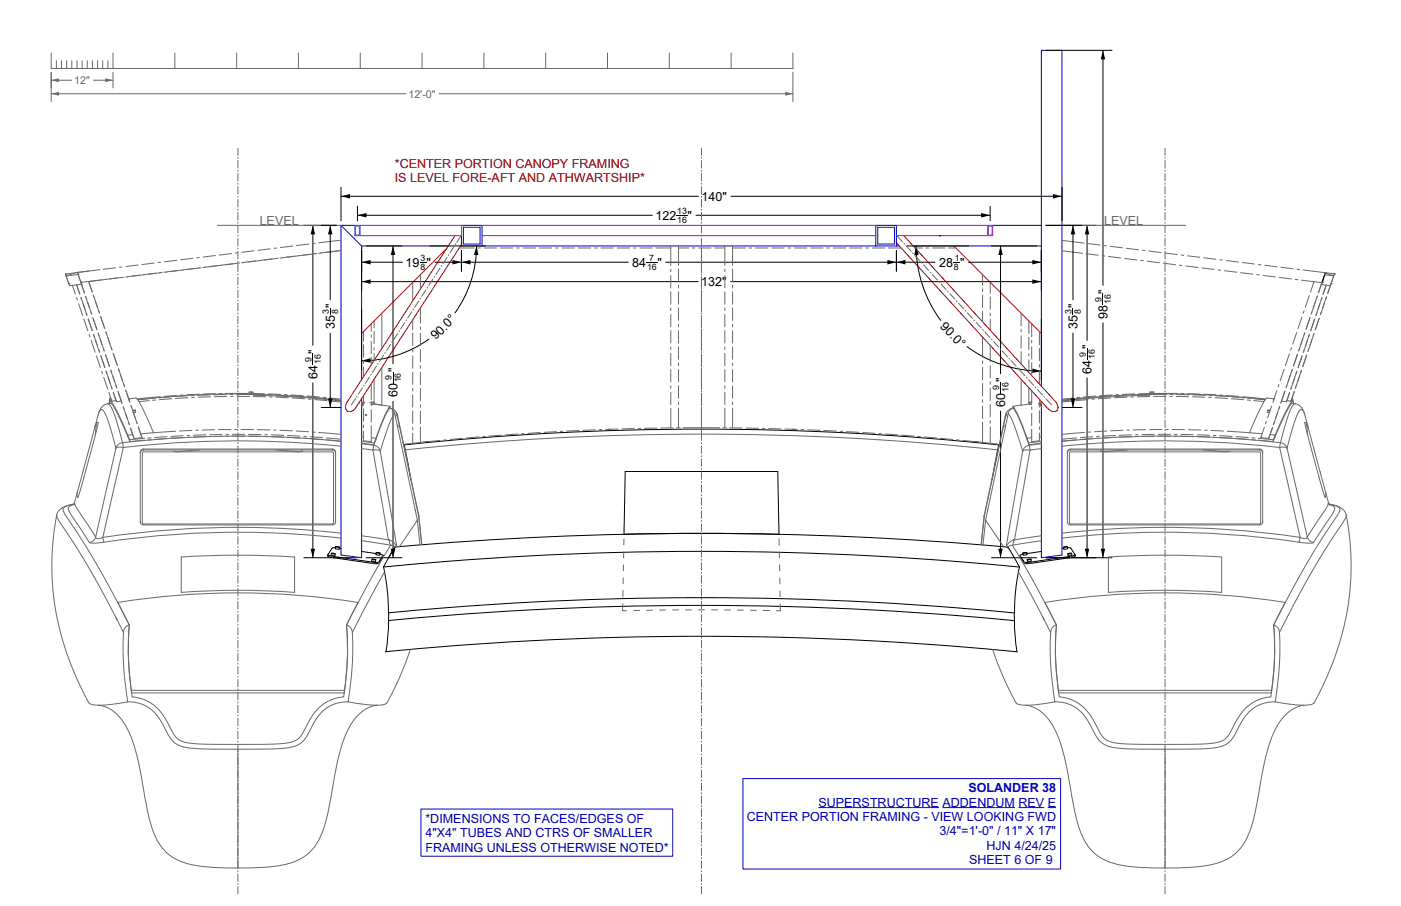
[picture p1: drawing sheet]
<svg xmlns="http://www.w3.org/2000/svg" width="432mm" height="279mm" viewBox="0 0 432 279" stroke-linecap="round" stroke-linejoin="round" font-family="sans-serif">
<!-- layer: Make2D -->
<path d="M137.7 76.6l-26.2 26.2M140.2 72.7l-33.3 51.3a1.64 1.64 0 0 0-.4 1.8 1.64 1.64 0 0 0 1.4 1.1 2.34 2.34 0 0 0 1.7-1.1l32.6-50.4M278.6 72.7l46.7 51.1a1.85 1.85 0 0 1 .1 3.1 2.41 2.41 0 0 1-2.4-.9l-46.7-51.1M294 75.8l27 27" fill="none" stroke="#bf0000" stroke-width=".31"/>
<g fill="none" stroke="#0000bf" stroke-width=".31">
<path d="M105.1 69.5v101.7l6.4 .8v-49.1M105.1 69.5h4.3M105.1 69.5l6.4 6.3M111.5 75.8h26.7M111.5 75.8v41.3M142 75.8h135.2M142.2 69.5h6.4v6.3M142.2 72.7v3.1M142.8 70.1h5.2v5.2h-5.2zM269.9 75.8v-6.3h6.4v6.3M270.5 70.1h5.2v5.2h-5.2zM281.5 75.8h39.5"/>
<path d="M306 69.5h15M321 75.8v43.3M321 75.8v-60.3h6.3v155.7l-6.3 .8v-48.2M129.7 249.5h77.6v14.6h-77.6z"/>
</g>
<path d="M109.4 69.5h32.8v3.2h-32.8zM109.6 69.7h1.2v2.8h-1.2zM111 69.5v3.2M148.6 69.5h121.3M148.6 72.7h121.3M276.3 69.5h29.7v3.2h-29.7M304.4 69.5v3.2M304.6 69.7h1.2v2.8h-1.2z" fill="none" stroke="#7d26cd" stroke-width=".31"/>
<g fill="none" stroke="#000" stroke-width=".31">
<path d="M322.3 15.5h20.4M339.9 15.5v72.5M105.1 57.8v10.3M327.3 57.8v10.3M93.6 69.5h10.1M96.4 69.5v37M105.1 60.5h110.2M110.2 66.4h90.9M110.2 63.6v4.5M111.5 77.2v12.4M112.8 75.8h11.1M121.1 75.8v36.4"/>
<path d="M132.4 75.8h17.2M142.2 77.2v6.4M146.9 75.8a35.5 35.5 0 0 1-6.7 20.7M208.5 66.4h3.4M214.5 66.4h90.7M225.3 60.5h102M276.3 77.2v6.4M279.6 75.8h19M282.4 75.8a38.7 38.7 0 0 0 7.6 23M289.6 72.7h.1M305.2 63.6v4.5M305.6 75.8h14"/>
<path d="M308.4 75.8v39.4M321 77.2v12.4M322.3 69.5h15.5M335 69.5v35.5M111.5 95.4v18.6M111.5 86.9h103.7M111.5 80.9h12.5M129.3 80.9h2.2M134 80.9h59.6M199.1 80.9h3.5M205.2 80.9h83M225.2 86.9h95.8"/>
<path d="M293.7 80.9h2.2M298.5 80.9h22.5M321 98.5v18.7M339.9 99.6v72.4M339.9 90.6v3.4M407.5 87.2h.1M407.5 87h.1M408.4 84.3h.1M408.5 84.1h.1M408.5 84.1l-1.1 3.1M96.4 109v3.5M96.4 118v54"/>
<path d="M121.1 114.8v3.4M132.2 104.6a35.5 35.5 0 0 1-20.7 6.7M298 106.9a38.7 38.7 0 0 0 23 7.5M308.4 117.8v3.4M335 116.6v55.4M335 107.6v3.4M121.1 123.8v48.2M124.5 137.2v.2M124.5 137.2h.1M124.5 137.2l21.8-2 24-1.6 21.8-.9 24.1-.4 24.1 .4 21.8 .9 24 1.6 21.8 2M124.5 137.2l2.1 10.7M307.9 137.2h.1"/>
<path d="M307.9 137.2l-2.1 10.7M307.9 137.2v.6M308.4 126.8v45.2M128 157.3v.3M192.7 145.4h47l.4 19.4-23.9-.3-23.9 .3zM304.4 157.3v.3M93.6 172h16.5M101 171.5h.1M101.1 171.1v.5l.8 .2 14 2.1 .8-.2 1.3-2M101.1 171.1h.1M102.1 170.7l-.1 .5 .6 .2h.6l.1-.6M102.1 170.6l1.2 .2"/>
<path d="M103.4 168.9l-1 .1-1.3 2.1M103.4 168.6v.6l.5 .2 .6-.1 .1-.6M103.4 168.6l1.2 .1M104.6 169.1h.5M111.5 170.1l4.4 .6M112.8 172h11.1M114.6 172.5v.5l.5 .2h.6l.1-.6M114.6 172.5l1.2 .1zM116 170.4l-.1 .6 .6 .2h.6v-.6M116 170.4l1.1 .2M117.1 170.9l.9 .4-1.3 2.1-.8 .1-13.4-1.9-1.4-.5M118 171.3h.1"/>
<path d="M118.2 174.9l1.2 7 .3 7.1M118.2 174.9l24-2.1 24.5-1.5 24.7-1 24.8-.3 24.8 .3 24.7 1 24.5 1.5 24 2.1M121.7 168.7h.1M121.7 168.7l-1.8 3.1M305.6 172h14M310.7 168.7a1060.8 1060.8 0 0 0-189 0l-3.5 6.2M310.7 168.7l-.1 .3M310.7 168.7l3.5 6.2M314.2 174.9l-1.2 7-.3 7.1-24.1-2-24.5-1.5-24.8-.9-23.1-.3-23.1 .3-24.7 .9-24.6 1.4-24.1 2.1M314.4 171.3h.1M314.4 171.6h.1M315.3 170.9l-.9 .4 1.3 2.1 .8 .1 13.4-1.9 1.4-.5"/>
<path d="M316.4 170.4l-1.1 .2M316.4 170.4l.1 .6-.6 .2h-.6v-.6M317.8 172.5v.5l-.5 .2h-.6l-.1-.6M317.8 172.5l-1.2 .1M321 170.1l-4.5 .6M322.3 172h20.4M327.8 169.1h-.5M329 168.6v.6l-.5 .2-.6-.1-.1-.5M329 168.6l-1.2 .1M329 168.9l1 .1 1.3 2.1M330.3 170.6l-1.2 .2M330.3 170.6l.1 .6-.6 .2h-.6l-.1-.6"/>
<path d="M331.3 171.1h.1M331.3 171.1v.5l-.8 .2-14 2.1-.8-.2-1.3-2M119.7 189h.1M119.7 191.4l-.1 4.7-.6 4.9M119.7 191.4h.1M119.7 191.4l24.1-2.1 24.6-1.5 24.7-.8 23.1-.3 23.1 .3 24.8 .9 24.5 1.5 24.1 2M119.8 189h-.1M119.8 189l-.1 2.4M119.8 189h.1M312.6 189l.1 2.4M312.7 191.4l.1 4.8 .6 4.8-23.2-2-24.6-1.5-24.6-1-24.8-.3-24.8 .3-24.6 .9-24.6 1.6-23.2 2M119.2 200.9l-.2 .1"/>
</g>
<g fill="#000">
<path d="M339.9 15.5l.7 2.8h-1.3zM96.4 69.5l.7 2.8h-1.4zM105.1 60.5l2.8-.7v1.4zM110.2 66.4l2.8-.7v1.4zM121.1 75.8l.7 2.8h-1.4zM146.9 75.8l.6 2.9-1.4-.1zM282.4 75.8l.8 2.8h-1.4zM302.4 65.7l2.8 .7-2.8 .7zM308.4 75.8l.7 2.8h-1.4zM324.5 59.8l2.8 .7-2.8 .7zM335 69.5l.7 2.8h-1.4zM111.5 86.9l2.7-.7v1.3z"/>
<path d="M111.5 80.9l2.7-.7v1.4zM142.2 80.9l2.8-.7v1.4zM139.4 80.2l2.8 .7-2.8 .7zM276.3 80.9l2.8-.7v1.4zM273.5 80.2l2.8 .7-2.8 .7zM318.2 86.2l2.8 .7-2.8 .6zM318.2 80.2l2.8 .7-2.8 .7zM111.5 111.3l2.7-.8 .1 1.4zM318.2 113.6l2.8 .8-2.8 .6zM95.7 169.2h1.4l-.7 2.8zM120.4 169.2h1.4l-.7 2.8zM307.7 169.2h1.4l-.7 2.8z"/>
<path d="M334.3 169.2h1.4l-.7 2.8zM339.3 169.2h1.3l-.7 2.8z"/>
</g>
<g fill="none" stroke="#696969" stroke-width=".31">
<path d="M15.8 16.4v4.7h228.6v-4.7M17.4 18.7v2.4M19 18.7v2.4M20.5 18.7v2.4M22.1 18.7v2.4M23.7 18.7v2.4M25.3 18.7v2.4M26.9 18.7v2.4M28.5 18.7v2.4M30.1 18.7v2.4M31.7 18.7v2.4M33.2 18.7v2.4"/>
<path d="M34.8 16.4v4.7M53.9 16.4v4.7M72.9 16.4v4.7M92 16.4v4.7M111 16.4v4.7M130.1 16.4v4.7M149.1 16.4v4.7M168.2 16.4v4.7M187.2 16.4v4.7M206.3 16.4v4.7M225.3 16.4v4.7M73.3 45.7v2.2"/>
<path d="M73.3 48.4v.5M73.3 49.4v2.5M73.3 52.4v.5M73.3 53.4v2.5M73.3 56.4v.5M73.3 57.4v2.5M216.2 45.7v2.2M216.2 48.4v.5M216.2 49.4v2.5M216.2 52.4v.5M216.2 53.4v2.5M216.2 56.4v.5"/>
<path d="M216.2 57.4v2.5M359.1 45.7v2.2M359.1 48.4v.5M359.1 49.4v2.5M359.1 52.4v.5M359.1 53.4v2.5M359.1 56.4v.5M359.1 57.4v2.5M59.5 79.6l-3.9 .5M61.5 79.4l-1 .1M66.5 78.8l-4 .5M67 69.5h38.1"/>
<path d="M71.4 78.2l-3.9 .5M73.3 60.4v.5M73.3 61.4v2.5M73.3 64.4v.5M73.3 65.4v2.5M73.3 68.4v.5M73.3 69.4v2.5M73.3 72.4v.5M73.3 73.4v2.5M73.3 76.4v.5M73.3 77.4v2.5M73.4 77.9l-1 .2"/>
<path d="M78.4 77.3l-4 .5M83.4 76.7l-4 .5M85.3 76.5l-1 .1M85.9 79.6l-11.6 1.5M90.3 75.9l-4 .5M95.3 75.3l-4 .4M97.2 75l-.9 .1M97.8 78.1l-11.6 1.5M105.1 74l-6.9 .9M105.1 77.3l-7 .8M111.5 76.5h.1M137.8 79.3l-1.3 2.1"/>
<path d="M138.4 78.4l-.3 .5M140 75.9l-1.3 2.1M140.6 75.1l-.3 .4M141.6 76.5h4.5M142.1 72.7l-1.3 2M142.2 69.5h.1M147.1 76.5h1M149.1 76.5h4M154.1 76.5h4M159.1 76.5h1M161.1 76.5h4M166.1 76.5h4"/>
<path d="M171.1 76.5h1M173.1 76.5h4M178.1 76.5h4M183.1 76.5h1M185.1 76.5h4M190.1 76.5h4M195.1 76.5h1M197.1 76.5h4M202.1 76.5h4.6M206.7 75.8v6.1M209.1 75.8v6.1M209.1 76.5h3.2"/>
<path d="M213.3 76.5h1M215.3 76.5h4M216.2 60.4v.5M216.2 61.4v2.5M216.2 64.4v.5M216.2 65.4v2.5M216.2 68.4v.5M216.2 69.4v2.5M216.2 72.4v.5M216.2 73.4v2.5M216.2 76.4v7.8M220.3 76.5h3.1"/>
<path d="M223.4 75.8v6.1M225.8 76.5h4M225.8 75.8v6.1M230.8 76.5h1M232.8 76.5h4M237.8 76.5h4M242.8 76.5h1M244.8 76.5h4M249.8 76.5h4M254.8 76.5h1M256.8 76.5h4M261.8 76.5h4"/>
<path d="M266.8 76.5h1M268.8 76.5h4M273.8 76.5h3.9M276.4 72.7l1.8 1.9M278.5 75l.4 .3M279.2 75.7l1.7 1.9M281.2 77.9l.4 .4M281.9 78.7l1.7 1.8M282 76.5h2.3M285.3 76.5h1M287.3 76.5h4M292.3 76.5h2.3"/>
<path d="M327.3 74.1l6.9 .9M327.3 69.5h38.1M327.3 77.3l6.3 .8M334.6 78.2l4 .5M335.1 75.1l4 .5M339.6 78.8l1 .2M340.1 75.7l1 .1M341.6 79.1l3.9 .5M342.1 76l4 .4M346.5 79.7l4 .5M347.1 76.6l3.9 .4M352 77.2l1 .1"/>
<path d="M354 77.4l4 .5M359 78l3.9 .5M359.1 60.4v.5M359.1 61.4v2.5M359.1 64.4v.5M359.1 65.4v2.5M359.1 68.4v.5M359.1 69.4v2.5M359.1 72.4v.5M359.1 73.4v2.5M359.1 76.4v.5M359.1 77.4v2.5"/>
<path d="M363.9 78.6l1 .2M365.9 78.9l4 .5M370.9 79.5l3.9 .5M20.2 84.5h.1M20.2 84.7h.1M21.2 87.4h.1M21.2 87.6h.1M22.3 88l.9 2.7M23.3 84.1l-3.1 .4 1.2 3.6 3.7-.4M23.5 91.7l.4 .9M23.6 87.8l1 2.9-1-2.9M23.9 84h.1"/>
<path d="M23.9 84.2h.1M24.1 84.7h.1M24.2 93.6l1.3 3.8M24.9 86.9h.1M24.9 91.6l.3 1M24.9 87.1h.1M24.9 91.7l1.3 3.8M25.1 87.7h.1M25.5 93.5l1.3 3.8M25.8 98.3l1.3 3.8M26 90.3l-2.1-6.3 2.1 6.4M26.3 91.3l1.3 3.8"/>
<path d="M26.4 91.3l.3 .9M26.6 96.4l.3 .9M27 93.2l1.3 3.8M27.1 83.6h.1M27.1 98.3l1.3 3.8M27.2 98.3l1.3 3.8M27.3 86.8l1.2 3.3M27.8 86.7l-.5 .2 1.1 3M28 96.1l.3 .9M28.6 98l1.3 3.8M28.6 97.9l1.3 3.8M28.7 90.8l.3 1"/>
<path d="M28.8 91l1.3 3.8M29.3 92.7l1.3 3.8M30.4 95.8l.3 .9M30.7 83.2l-7.3 .9-3 1 3.7-.4M30.9 97.5l1.3 3.8M31 97.6l1.3 3.8M31.3 86.3l-6.4 .8M32.6 86.2l-4.9 .6M35.7 82.6l-4 .5M36.2 85.7l-3.9 .5M37.6 85.6l-4 .5M37.7 82.3l-1 .1"/>
<path d="M38.2 85.5l-1 .1M42.7 81.7l-4 .5M47.6 81.1l-4 .5M49.6 80.9l-1 .1M50.1 84l-11.5 1.4M54.6 80.3l-4 .4M62 82.5l-11.5 1.5M73.3 80.4v.5M73.3 81.4v2.5M73.3 84.4v.5M73.3 85.4v2.5M73.3 88.4v.5"/>
<path d="M73.3 89.4v2.5M73.3 92.4v.5M73.3 93.4v2.5M73.3 96.4v.5M73.3 97.4v2.5M73.9 81.1l-11.5 1.4M114.4 99.9v2.3M115.3 99v2.1M117.7 96.6v10.9M124.8 99.4l-1.4 2.1M125.3 98.6l-.2 .4M127 96.1l-1.4 2.1"/>
<path d="M127.2 87.1v5.7M127.2 98.6v3.1M127.5 95.2l-.3 .4M129.1 92.7l-1.3 2.1M129.6 84.7v4.4M129.6 94.9v4.8M129.7 91.9l-.3 .4M131.3 89.4l-1.3 2M131.9 88.5l-.3 .4M133.5 86l-1.4 2.1M134 85.2l-.2 .4M135.7 82.6l-1.4 2.1"/>
<path d="M136.2 81.8l-.3 .4M206.7 82.9v1M206.7 84.9v4M206.7 89.9v4M206.7 94.9v1M206.7 96.9v4M209.1 82.9v4M209.1 87.9v1M209.1 89.9v4M209.1 94.9v4M209.1 99.9v1M216.2 84.4v.5"/>
<path d="M216.2 85.2v4M216.2 89.4v6.8M216.2 96.4v.5M216.2 97.2v4M223.4 82.9v1M223.4 84.9v4M223.4 89.9v4M223.4 94.9v1M223.4 96.9v4M225.8 82.9v4M225.8 87.9v1M225.8 89.9v4"/>
<path d="M225.8 94.9v4M225.8 99.9v1M283.9 80.9l.4 .4M284.6 81.6l1.7 1.9M286.6 83.8l.4 .4M287.3 84.6l1.7 1.8M289.3 86.8l.4 .4M290 87.5l1.7 1.9M292 89.7l.4 .4M292.7 90.5l1.7 1.8M294.7 92.7l.3 .4M295.4 93.4l1.7 1.9"/>
<path d="M297.4 95.7l.3 .3M298.1 96.4l1.7 1.8M300.1 98.6l.3 .4M300.8 99.3l1.7 1.9M302.8 84.7v3.3M302.8 89v1M302.8 91v4M302.8 96v3.2M305.2 87.1v3.4M305.2 91.5v4M305.2 96.5v1M305.2 98.5v3.3"/>
<path d="M314.7 96.6v3.8M317.1 99v3.9M318 99.9v3.9M351.5 80.3l1 .1M353.5 80.5l4 .5M358.4 81.2l4 .4M359.1 80.4v.5M359.1 81.4v2.5M359.1 84.4v.5M359.1 85.4v2.5M359.1 88.4v.5M359.1 89.4v2.5"/>
<path d="M359.1 92.4v.5M359.1 93.4v2.5M359.1 96.4v.5M359.1 97.4v2.5M363.4 81.8l1 .1M365.4 82l4 .5M370.4 82.6l3.9 .5M375.3 83.2l1 .2M375.8 80.1l1 .1M377.3 83.5l4 .5M377.8 80.3l4 .5M382.3 84.1l3.9 .5"/>
<path d="M382.8 80.9l4 .5M387.2 84.7l1 .1M387.7 81.6l1 .1M389.2 84.9l4 .5M389.7 81.8l4 .5M394.2 85.5l3.9 .5M394.7 82.4l4 .5M399.1 86.2l1 .1M399.7 83l1 .1M401.1 86.4l6.3 .8-1 2.9M401.3 97.7l-1.3 3.8M401.6 83.3l9.7 1.1"/>
<path d="M401.9 95.8l-.3 .9M403.6 91.1l-1.3 3.7M403.7 97.9l-1.3 3.8M403.8 97.7l-1.3 3.8M404.4 96l-.3 1M404.6 86.8l.4 .2M405 86.9l-1.1 3.2M405.2 98.3l-1.3 3.8M405.5 93l-1.3 3.8M406 91.3l-1.3 3.8M406.1 91.1l-.3 .9M406.6 98l-1.3 3.8"/>
<path d="M406.7 98l-1.3 3.8M407.2 87.7l2.8 .4M407.3 96.2l-.4 .9M407.3 87.1h.1M407.4 87.2l-1.1 3.2M407.5 91.7l-2 5.7M408.3 93.3l-1.3 3.8M408.3 84.7h.1M408.5 84.2h.1M408.5 84.2l2.5 .9-2.7-.4M408.8 87.9l-1 2.9M408.9 91.4l-1.3 3.8"/>
<path d="M408.9 91.4l-.3 1M410.2 87.5h.1M410.3 87.3h.1M411.2 84.6h.1M411.3 84.4h.1M411.3 84.4l-2.1 6.1M27.4 103l.3 1M28.1 104.9l1.3 3.8M28.8 103l.3 .9M28.8 103l1.9 5.7M29.7 109.7l1.3 3.7M30.2 102.6l2 5.8"/>
<path d="M31 109.6l1.4 3.8M31.3 114.4l.3 .9M31.9 116.3l1.3 3.8M32.5 109.3l1.3 3.8M32.6 102.2l.3 1M32.6 114.4l2 5.7M32.7 102.4l1.9 5.7M34.1 114l1.9 5.7M34.8 108.8l1.4 4M36.4 113.6l2.1 5.8M73.3 100.4v.5M73.3 101.4v2.5"/>
<path d="M73.3 104.4v.5M73.3 105.4v2.5M73.3 108.4v.5M73.3 109.4v2.5M73.3 112.4v.5M73.3 113.4v2.5M73.3 116.4v.5M73.3 117.4v2.5M111.7 119.6l-1.3 2.1M112 102.2v3M112 106.2v4M112 111.2v1"/>
<path d="M112 113.2v3M112.3 118.7l-.3 .4M113.9 116.2l-1.3 2.1M114.4 103.2v1M114.4 105.2v4M114.4 110.2v2.3M114.4 118.3v5M114.5 115.4l-.3 .4M115.3 102.1v4M115.3 107.1v1M115.3 109.1v2M116.1 112.8l-1.4 2.1"/>
<path d="M116.6 112l-.2 .4M117.7 113.3v11.7l-2.4-.4v-7.6M118.3 109.5l-1.4 2.1M118.8 108.7l-.3 .4M120.4 106.1l-1.3 2.1M121 105.3l-.3 .4M122.6 102.8l-1.3 2.1M123.2 101.9l-.3 .5M127.2 102.7v4M127.2 107.7v1M127.2 109.7v4M127.2 114.7v4"/>
<path d="M127.2 119.7v1M129.6 100.7v1M129.6 102.7v4M129.6 107.7v4M129.6 112.7v1M129.6 114.7v4M129.6 119.7v4M206.7 101.9v4M206.7 106.9v1M206.7 108.9v4M206.7 113.9v4M206.7 118.9v1"/>
<path d="M209.1 101.9v4M209.1 106.9v4M209.1 111.9v1M209.1 113.9v4M209.1 118.9v4M216.2 101.4v6.8M216.2 108.4v.5M216.2 109.2v4M216.2 113.4v6.8M223.4 101.9v4M223.4 106.9v1M223.4 108.9v4"/>
<path d="M223.4 113.9v4M223.4 118.9v1M225.8 101.9v4M225.8 106.9v4M225.8 111.9v1M225.8 113.9v4M225.8 118.9v4M302.8 101.6l.3 .3M302.8 103.9v6.3M302.8 111.2v1M302.8 113.2v4M302.8 118.2v4"/>
<path d="M303.5 102.3l1.7 1.8M305.2 106.5v5.1M305.2 112.6v4M305.2 117.6v1M305.2 119.6v4M305.5 104.5l.3 .4M306.2 105.3l1.7 1.8M308.2 107.5l.3 .3M308.9 108.2l1.7 1.9M310.9 110.4l.3 .4M311.6 111.2l1.7 1.8M313.6 113.4l.3 .3"/>
<path d="M314.3 114.1l1.7 1.9M314.7 117v8l2.4-.4v-5M314.7 101.4v1M314.7 103.4v4M314.7 108.4v3.9M316.3 116.3l.3 .4M317 117.1l1.7 1.8M317.1 103.9v4M317.1 108.9v1M317.1 110.9v4M318 104.8v1M318 106.8v4"/>
<path d="M318 111.8v4M319 119.3l.3 .4M320.4 102.2v4.1M320.4 107.3v4M320.4 112.3v1M320.4 114.3v4.1M359.1 100.4v.5M359.1 101.4v2.5M359.1 104.4v.5M359.1 105.4v2.5M359.1 108.4v.5M359.1 109.4v2.5"/>
<path d="M359.1 112.4v.5M359.1 113.4v2.5M359.1 116.4v.5M359.1 117.4v2.5M394.2 118.5l-.3 .9M395.8 113.8l-1.3 3.8M396.6 118.8l-.3 .9M397.4 109l-1.3 3.8M397.7 115.7l-1.3 3.8M398.1 107.1l-.3 1M398.1 119.2l-.3 .9M398.2 114l-1.2 3.8"/>
<path d="M398.4 113.8l-.4 1M399.1 116.3l-1.3 3.8M399.7 102.4l-1.3 3.8M399.8 114.4l-1.4 3.8M399.9 109.3l-1.3 3.8M400 109.1l-1.3 3.8M400.5 107.4l-.3 1M400.5 116l-1.3 3.8 .3-.9M400.8 115.1l.4-1-1.4 3.8M401.4 109.7l-1.4 3.8M401.5 113.2l1.3-3.8-1.3 3.8M401.6 104.3l-1.3 3.8"/>
<path d="M402.1 102.7l-1.3 3.8M402.2 102.5l-.3 .9M403.4 107.5l-.3 1M403.6 103l-2 5.8M404.4 104.7l-1.3 3.8M405 102.8l-1.3 3.8M405 102.8l-.3 .9M29.3 131.6l-5.5 20.3M29.3 131.6a1.28 1.28 0 0 1 1-1.3l-1.6 6.5-4.7 16.6-.2-1.5M29.3 131.6l.8-3.1a3.4 3.4 0 0 1 1.2-2.2 7.8 7.8 0 0 1 2.4 4.5l2 7.4M29.8 130.4l-.4 3.9M33.2 124.5a3.8 3.8 0 0 0-2.9 3.1"/>
<path d="M33.2 124.5a3.5 3.5 0 0 1 1.8 2.6l2.8 9.4M33.6 121l.9 2.7M33.8 122.9l-.2 1.6M34 123.4l-.1 .5M34 123.4l.1 .4M34 123.8l-.2 .6M34 123.8a19.5 19.5 0 0 1 3.8 6.8l1.6 3.6M34.1 122.6a.4 .4 0 0 0-.2 .5 .4 .4 0 0 0 .5 .2M34.1 124.4h-.1M34.1 124.4a20.1 20.1 0 0 1 3.8 6.8l1.5 3.5M34.4 123.3l-.4 .1M34.4 123.3l.1 .4"/>
<path d="M34.5 123.7h.1M34.6 124.3l-1.4 .2M34.9 121l1 2.9M35.7 138.2l-6.2 27.4M35.8 123.5l-1.8 .3M35.9 123.8v.1M36.4 120.6l1.2 3.9M37.4 123.7l-1.5 .2M37.8 136.5l.2 1.5M37.8 136.5l-1.3 .6-.8 1.1M38 125.4l1.2 3.8M38 138l-1.5-.1-.8 .3"/>
<path d="M38 138l-6.3 27.7M38.6 127.3l1.3 3.7-.3-.8M38.7 120.2l1.4 4M39.4 134.2l.6 1.4M39.4 134.2v.5M39.4 134.7l.6 1.5M39.7 123a3.4 3.4 0 0 1 2.6 0M39.8 122.9h-.2M39.8 122.9v.6M39.8 122.9l-.2 .1M40 135.6v.6M40.2 132l1.1 3.2"/>
<path d="M40.3 124.9l1.9 5.7M40.9 134l-1.5 .2M41.7 126.5l.1 .6h-.7M41.7 126.5h-.8M41.7 126.5l-.8 .1M42 129.8l.3 1M42.3 123l.2 .3M42.5 123.3a245.1 245.1 0 0 1 35.6-1.7l.1 .3h1.7a282.2 282.2 0 0 1 25.2 1.8M42.5 123.3l1.8 3.5 3 6.7M42.6 131.5l1.2 3.5M42.7 131.7l1.1 3.3M43.8 135l-2.5 .2"/>
<path d="M44 139.5l54.4-.1a10.1 10.1 0 0 1 4.4 .2v20.8a.89 .89 0 0 1-.1 1.1 .89 .89 0 0 1-1.1 .1h-53.3a10.1 10.1 0 0 1-4.4-.2zM44.3 138.5a.99 .99 0 0 0-1.1 .9v21.8M44.3 138.8a1 1 0 0 0-1.1 .9M44.3 138.5h58.1M44.3 138.8h58.1M44.3 138.5v.3M44.6 135.2l-4.6 .4M44.6 135.8l-4.6 .4M45.8 123l-3.3 .3M46 123.5l-3.2 .4M46.6 135l-1 .1M46.6 135.6l-1 .1"/>
<path d="M47.3 133.5l-4 .3M47.8 122.8l-1 .1M48 123.4l-1 .1M49.5 122.3l-7.2 .7M51.6 134.7l-4 .2M51.6 135.2l-4 .3M52.8 122.4l-4 .3M53 123l-4 .3M54.2 133l-6.9 .5M54.5 121.9l-4 .3M56.5 121.8l-1 .1M56.6 134.4l-4 .2"/>
<path d="M56.6 134.9l-4 .3M57.8 122.1l-4 .2M58 122.7l-4 .2M58.6 134.3h-1M58.6 134.9h-1M59.2 132.7l-4 .2M59.8 122h-1M60 122.6h-1M61.2 132.7h-1M61.5 121.6l-4 .2M61.6 138.8l-6.7 .5-1.4-.2M63.5 134.1l-4 .1"/>
<path d="M63.6 134.7l-4 .1M64.8 121.8l-4 .1M65 122.4l-4 .1M66.2 132.5l-4 .1M66.5 121.4l-4 .1M68.5 121.4h-1M68.5 134l-4 .1M68.6 134.6h-4M69.8 121.7h-4M70 122.3h-4M70.5 134h-1M70.6 134.5l-1 .1"/>
<path d="M71.2 132.5h-4M71.5 134h4M71.6 134.5h4M71.8 121.7h-1M72 122.2l-1 .1M72.8 121.7h4M73 122.2l4 .1M73.2 132.4h-1M73.3 120.4v.5M73.3 121.4v2.5M73.3 124.4v.5M73.3 125.4v2.5"/>
<path d="M73.3 128.4v.5M73.3 129.4v2.5M73.3 132.4v.5M73.3 133.4v2.5M73.3 136.4v.5M73.3 137.4v2.5M74.2 132.4l4 .1M76.5 134h4M76.6 134.5l4 .1M76.8 121.5h.1M76.8 121.3h-7.3M76.8 120.9v.6h.6h.6v-.6"/>
<path d="M76.8 120.9h1.2M77.1 121.6h.6zM77.7 121.6h-.6M77.8 121.7l4 .1M78 122.3l4 .1M78 121.4h3.6M78.1 121.6h.4a260.8 260.8 0 0 1 26.6 1.9M79.2 132.5l4 .1M81.5 134l1 .1M81.6 134.6l1 .1M82.6 121.5l4 .1M82.8 121.8h1"/>
<path d="M83 122.4h1M83.5 134.1l4 .1M83.6 134.7l4 .1M84.2 132.6l1 .1M84.8 121.9l4 .2M85 122.5l4 .2M86.2 132.7l4 .2M87.6 121.7h1M88.5 134.3l4 .2M88.6 134.9l4 .2M89.6 121.8l4 .2M89.8 122.1l4 .3"/>
<path d="M90 122.7l4 .3M91.2 132.9l4 .3M93.1 138.8v.3a13.5 13.5 0 0 1-5.1-.1l-3-.2M93.5 134.6h1M93.6 135.1l1 .1M94.6 122.1l3.9 .4M94.8 122.4l1 .1M95 123.1h1M95.5 134.7l4 .3M95.6 135.3l3.9 .3M96.2 133.2l1 .1M96.8 122.6l4 .4"/>
<path d="M97 123.2l3.9 .4M98.2 133.4l6.9 .6M99.5 122.5l1 .1M100.5 135l4.6 .5M100.5 135.6l4.6 .4M101.5 122.7l3.6 .4M101.8 123.1l3.3 .3M101.9 123.7l3.2 .3M102.4 138.5a.99 .99 0 0 1 1 .9v21.8M102.4 138.8a1 1 0 0 1 1 .9M102.4 138.5v.3M105.1 136.1a309.9 309.9 0 0 0-67.3 .4"/>
<path d="M105.1 137.6a307.6 307.6 0 0 0-67.1 .4M109.6 122.9l-1.3 2M110.1 122.1l-.3 .4M110.5 124.3l.3 .1M110.6 124.3h.2M111.5 123.9l.5 .1M111.5 124.8h.3M111.5 124.2l.5 .1M111.5 136.7l3.8 .5M111.5 124.4l.6 .1zM111.5 136.8l3.7 .5M111.5 136.1l3.8 .5"/>
<path d="M111.5 134.6l.6 .1M111.5 138.3l3.4 .5M112 122v3M112 126v4M112 131v1M112.2 124.3l-.7 1.2M112.4 124.1h.1M112.4 124v.1M112.5 128h.6zM114.1 123.9l-.1 .4M114.4 131.3v4.9l-2.4-.3v-2.9M114.4 124.3v1"/>
<path d="M114.4 126.3v4M114.4 135l1.5 .1M114.4 124l.9 .1zM114.9 138.8h1.8l.5 .3 5.1 29.5a3.6 3.6 0 0 0-2.3-2.1M114.9 138.8l4.8 27.7M115.2 137.3l-.3 1.5M115.2 124.5l5.1 .8M115.3 137.1l-.1 .2M115.3 124.1l-.1 .6-.8-.1 .5 .1-.3-.1M115.3 136.6v.6M115.8 135.7l-.5 1.5M115.9 135.1l-.6 1.5"/>
<path d="M115.9 135.1l-.1 .6M119.8 125.8a2.65 2.65 0 0 1 2.3 1.3M119.9 125.8a2.33 2.33 0 0 1 1.8 1.8M120.3 125.3a37.8 37.8 0 0 0-4.4 9.8M120.3 125.3l-.1 .6-.8 1.1-1.1 2.2-2.5 6.5M121.7 127.6a43.5 43.5 0 0 0-4.5 11.5l-.7-1.2-1.3-.6M121.7 127.6l6.9 32.7M122.1 127.1l1 4.1M122.1 127.1l.5 1.4-.3-.7M122.4 128l-.5 .5M122.6 128.6l6.5 30.4M123.1 131.2l6 28.1"/>
<path d="M123.1 131.2l-.6 .5M125.1 136.9v.2zM127.2 121.7v4M127.2 126.7v4M127.2 131.7v1M127.2 133.7v3M129.6 124.7v1M129.6 126.7v4M129.6 131.7v4.7M130.7 136.3h.1M131.9 136.2l-6.8 .7M135.7 135.8l-4 .4"/>
<path d="M137.7 135.6l-1 .1M142.7 135.2l-4 .3M147.6 134.7l-3.9 .4M149.6 134.6l-1 .1M154.6 134.2l-4 .3M159.6 133.8l-4 .3M161.6 133.7l-1 .1M166.6 133.4l-4 .2M171.6 133.1l-4 .2M173.6 133l-1 .1M178.6 132.8l-4 .2M183.6 132.5l-4 .2"/>
<path d="M185.6 132.5h-1M188.2 132.4h-.7M190.6 132.3l-4 .1M195.6 132.2l-4 .1M197.6 132.1h-1M202.6 132l-4 .1M206.7 120.9v4M206.7 125.9v6.1M207.6 131.9l-4 .1M209.1 123.9v1M209.1 125.9v6M209.6 131.9h-1"/>
<path d="M210.6 131.9h11.2M216.2 125.4v8.5M216.2 133.9l-24 .3-21.8 .9-23.9 1.6-21.6 2M216.2 133.9l24 .3 21.8 .9 23.9 1.6 21.6 2M216.2 120.4v.5M216.2 121.2v4M216.2 132.4v.5M216.2 133.4v2.5M216.2 136.4v.5M216.2 137.4v2.5M222.8 131.9h1M223.4 120.9v4"/>
<path d="M223.4 125.9v6M224.8 131.9l4 .1M225.8 123.9v1M225.8 125.9v6.1M229.8 132l4 .1M234.8 132.1h1M236.8 132.2l4 .1M241.8 132.3l4 .1M244.2 132.4h.7M246.8 132.5h1M248.8 132.5l4 .2M253.8 132.8l4 .2"/>
<path d="M258.8 133l1 .1M260.8 133.1l4 .2M265.8 133.4l4 .2M270.8 133.7l1 .1M272.8 133.8l4 .3M277.8 134.2l4 .3M282.8 134.6l1 .1M284.8 134.7l3.9 .4M289.7 135.2l4 .3M294.7 135.6l1 .1M296.7 135.8l4 .4M300.5 136.2h.1"/>
<path d="M300.5 136.2l6.8 .7M302.8 123.2v1M302.8 125.2v4M302.8 130.2v6.2M305.2 124.6v4M305.2 129.6v1M305.2 131.6v5.1M307.3 136.9v.2zM307.9 137.2h.1M309.3 131.2l.6 .5M309.8 128.6l-6.5 30.4M310 128l.5 .5"/>
<path d="M310.3 127.1l-.5 1.4 .3-.7M310.3 127.1l-7 32.2v-.3M310.7 127.6a43.5 43.5 0 0 1 4.5 11.5l.7-1.2 1.3-.6M310.7 127.6l-6.9 32.7M312.1 125.3a37.8 37.8 0 0 1 4.4 9.8M312.1 125.3l.1 .6 .8 1.1 1.1 2.2 2.5 6.5M312.5 125.8a2.33 2.33 0 0 0-1.8 1.8M312.6 125.8a2.65 2.65 0 0 0-2.3 1.3M314.7 124.9l-2.6 .4M315.2 139.1h.1M316.2 134.2l.4 1.2M316.5 135.1l.6 1.5"/>
<path d="M316.5 135.1l.1 .6M316.6 135.7l.5 1.5M317.1 136.6v.6M317.1 124.1l.1 .6 .8-.1M317.1 124.1l.9-.1zM317.1 137.2l.1 .1M317.2 137.3l.3 1.5M317.2 124.5h-.1M317.5 138.8l-4.8 27.7M317.5 138.8h-1.8l-.5 .3-5.1 29.6M317.5 124.7l.5-.1zM318 132.4v3.8l2.4-.3v-2.4"/>
<path d="M318 120.5v3.9M318 125.4v1M318 127.4v4M318 135l-1.5 .1M319.7 120l1.6 1.9M320.4 124.5l.6 1M320.4 124.5h-.3M320.4 123.1v2.4M320.4 126.5v4M320.4 131.5v1M320.4 124.5l.6-.1-.9 .2M321 124.2l-.6 .1"/>
<path d="M321 136.7l-3.9 .5M321 124.8h-.4M321 123.9l-.6 .1M321 136.1l-3.9 .5M321 134.6l-.6 .1M321 138.3l-3.5 .5M321 136.8l-3.8 .5M321.7 122.2l.3 .4M322.4 123l1.7 1.9M327.3 137.6a307.6 307.6 0 0 1 67.1 .4M327.3 136.1a309.9 309.9 0 0 1 67.3 .4M329.7 139.5l57.8-.1a.82 .82 0 0 1 1 .2 .82 .82 0 0 1 0 1v19.1a1.73 1.73 0 0 1-.3 1.9h-57.6a.82 .82 0 0 1-1-.2 .82 .82 0 0 1 0-1z"/>
<path d="M330 138.5a.99 .99 0 0 0-1 .9v21.5a.99 .99 0 0 0 1 1h58.1a.99 .99 0 0 0 1.1-1M330 138.8a1 1 0 0 0-1 .9M330 138.5h58.1M330 138.8h58.1M330 138.5v.3M330.5 123.7l-3.2 .3M330.7 123.1l-3.4 .3M330.9 122.7l-3.6 .4M331.9 135.6l-4.6 .4M331.9 135l-4.6 .5M332.9 122.5l-1 .1M334.2 133.4l-6.9 .5"/>
<path d="M335.5 123.2l-4 .4M335.6 122.6l-4 .4M336.2 133.2l-1 .1M336.9 135.3l-4 .3M336.9 134.7l-4 .3M337.4 123.1h-.9M337.6 122.4l-1 .1M337.9 122.1l-4 .3M338.8 135.1l-.9 .1M338.9 134.6h-1M341.2 132.9l-4 .3M342.4 122.7l-4 .3"/>
<path d="M342.6 122.1l-4 .3M342.8 121.8l-3.9 .2M343.8 134.9l-4 .2M343.9 134.3l-4 .2M344.8 121.7h-1M346.2 132.7l-4 .2M347.4 138.8l-3 .2a12.6 12.6 0 0 1-5.1 .1v-.3M347.4 122.5l-4 .2M347.6 121.9l-4 .2M348.2 132.6l-1 .1M348.8 134.7l-4 .1M348.9 134.1l-4 .1"/>
<path d="M349.4 122.4h-1M349.6 121.8h-1M349.8 121.5l-4 .1M350.8 134.6l-1 .1M350.9 134l-1 .1M353.2 132.5l-4 .1M354.3 121.5h.1M354.3 121.6h-.4a260.8 260.8 0 0 0-26.6 1.9M354.4 121.5h.1M354.4 122.3l-4 .1M354.4 121.4h-3.6M354.6 121.7l-4 .1"/>
<path d="M354.7 121.5h.1M354.7 121.6h.6zM355.3 121.5h-.6M355.3 121.5h.1M355.6 120.9h-1.2M355.6 120.9v.6h-.6h-.6v-.6M355.6 121.3h7.3M355.8 134.5l-4 .1M355.9 134h-4M358.2 132.4l-4 .1M359.1 120.4v.5M359.1 121.4v2.5"/>
<path d="M359.1 124.4v.5M359.1 125.4v2.5M359.1 128.4v.5M359.1 129.4v2.5M359.1 132.4v.5M359.1 133.4v2.5M359.1 136.4v.5M359.1 137.4v2.5M359.2 132.4h1M359.4 122.2l-4 .1M359.6 121.7h-4M360.4 122.2l1 .1"/>
<path d="M360.6 121.7h1M360.8 134.5h-4M360.9 134h-4M361.2 132.5h4M361.8 134.5l1 .1M361.9 134h1M362.4 122.3h4M362.6 121.7h4M363.8 134.6h4M363.9 134l4 .1M363.9 121.4h1M365.9 121.4l4 .1"/>
<path d="M366.2 132.5l4 .1M367.4 122.4l4 .1M367.6 121.8l4 .1M368.8 134.7l4 .1M368.9 134.1l4 .1M370.8 138.8l6.7 .5 1.4-.2M370.9 121.6l4 .2M371.2 132.7h1M372.4 122.6h1M372.6 122h1M373.2 132.7l4 .2M373.8 134.9h1"/>
<path d="M373.9 134.3h1M374.4 122.7l4 .2M374.6 122.1l4 .2M375.8 134.9l4 .3M375.9 134.4l3.9 .2M375.9 121.8l1 .1M377.9 121.9l4 .3M378.2 133l6.9 .5M379.4 123l4 .3M379.6 122.4l4 .3M380.8 135.2l4 .3M380.8 134.7l4 .2"/>
<path d="M382.9 122.3l7.2 .7M384.4 123.4l1 .1M384.6 122.8l1 .1M385.1 133.5l3.9 .3M385.8 135.6l1 .1M385.8 135l1 .1M386.4 123.5l3.2 .4M386.6 123l3.3 .3M387.8 135.8l4.6 .4M387.8 135.2l4.6 .4M388.1 138.5a.99 .99 0 0 1 1.1 .9v21.8M388.1 138.8a1 1 0 0 1 1.1 .9"/>
<path d="M388.1 138.5v.3M388.6 135l2.4 .2M388.8 134.5l-.2 .5M389.7 131.8l-1.1 3.2M389.9 123.3l-1.8 3.5-3 6.7M389.9 123.3a245.1 245.1 0 0 0-35.6-1.7l-.1 .3h-1.7a282.2 282.2 0 0 0-25.2 1.8M390.1 123a3.3 3.3 0 0 1 2.6 0l-.2 .5M390.1 123l-.2 .3M390.3 129.9l-.3 .9M390.7 126.5l-.1 .6h.7M390.7 126.5l.7 .1M390.7 126.5h.8"/>
<path d="M391.2 134.8h.1M391.2 134.8l-.2 .4M391.4 134l1.6 .2M391.9 125.1l-1.2 3.8M392.2 131.8l-1.2 3.4M392.4 135.6v.6M393 134.7l-.6 1.5M393 134.2l-.6 1.4M393 134.2v.5M393.6 120.4l-1.3 3.8M394.4 138l6.3 27.7M394.4 138l1.5-.1 .8 .3"/>
<path d="M394.5 125.2l-2.1 5.9M394.6 136.5l-.2 1.5M394.6 136.5l1.3 .6 .8 1.1M395 123.7l1.5 .2M396 120.7l-1.3 3.7M396.1 120.4l-1.3 3.8M396.5 123.8h.1M396.6 123.5l1.8 .3M396.7 138.2l6.2 27.4M397.4 121.1l-.9 2.8M397.5 121l-1 2.9M397.8 124.3l.5 .1"/>
<path d="M398.1 122.9l.3 .5M398.3 124.4a19.7 19.7 0 0 0-3.8 6.8l-1.5 3.5M398.3 124.4l.9 .1M398.4 123.8l.2 .6M398.4 123.8a19.5 19.5 0 0 0-3.8 6.8l-1.6 3.6M398.4 123.4l.1 .5M398.4 123.4l-.1 .4M398.4 123.4l-.5 .3M398.4 123.2l.2 .8M398.9 120.8l-1 2.9M399.2 124.5a3.5 3.5 0 0 0-1.8 2.6l-2.8 9.4M399.2 124.5a3.8 3.8 0 0 1 2.9 3.1"/>
<path d="M402.6 130.4l.4 3.9M403.1 131.6a1.28 1.28 0 0 0-1-1.3l1.6 6.5 4.7 16.6 .2-1.5M403.1 131.6l5.5 20.3M403.1 131.6l-.8-3.1a3.4 3.4 0 0 0-1.2-2.2 7.8 7.8 0 0 0-2.4 4.5l-2 7.4M17.5 158.9a84.9 84.9 0 0 0 10.1 58l.8 .4 2.1 .2M17.5 158.9v.1a36.3 36.3 0 0 0 4.6 7.5l6.8 11.2 7.3 13.7M17.5 158.9h.1M22.6 155.6l-.3 .1a1.33 1.33 0 0 0-1.2 .9 1.33 1.33 0 0 0 .3 1.4l6.2 9.3M22.7 155.5a4.2 4.2 0 0 0-3.3 1.5 21.9 21.9 0 0 0 3.7 6.3l8.1 13.2 8.7 16.3M23 154.9a12.6 12.6 0 0 0 2.8 5.1l3.7 5.6M23 154.9l-.5 .8 .5-.2M23 155.4a7.5 7.5 0 0 0-5.2 2.5l-.3 1"/>
<path d="M23.8 151.9l-.8 3M73.3 140.4v.5M73.3 141.4v2.5M73.3 144.4v.5M73.3 145.4v2.5M73.3 148.4v.5M73.3 149.4v2.5M73.3 152.4v.5M73.3 153.4v2.5M73.3 156.4v.5M73.3 157.4v2.5M129.1 159v.3"/>
<path d="M129.1 159l.9 9-.9-8.7M216.2 140.4v.5M216.2 141.4v2.5M216.2 144.4v.5M216.2 145.4v2.5M216.2 148.4v.5M216.2 149.4v2.5M216.2 152.4v.5M216.2 153.4v2.5M216.2 156.4v.5M216.2 157.4v2.5M303.3 159l-.9 9"/>
<path d="M359.1 140.4v.5M359.1 141.4v2.5M359.1 144.4v.5M359.1 145.4v2.5M359.1 148.4v.5M359.1 149.4v2.5M359.1 152.4v.5M359.1 153.4v2.5M359.1 156.4v.5M359.1 157.4v2.5M408.6 151.9l.8 3M409.3 155.4h.1"/>
<path d="M409.4 155.4l.3 .1M409.4 154.9l.5 .8-.5-.2M409.4 154.9a12.6 12.6 0 0 1-2.8 5.1l-3.7 5.6M409.7 155.5a5.9 5.9 0 0 1 5.2 3.1v.3M409.7 155.5a4.2 4.2 0 0 1 3.3 1.5 21.9 21.9 0 0 1-3.7 6.3l-8.1 13.2-8.6 16.3a89.6 89.6 0 0 1-.8 20.9M409.8 155.6l.3 .1a1.33 1.33 0 0 1 1.2 .9 1.33 1.33 0 0 1-.3 1.4l-6.2 9.3M414.9 158.8h.1M414.9 158.9l-.5 1.4-6.1 9.3-4.8 8.1-9.2 17.4M414.9 158.9a84.9 84.9 0 0 1-10.1 58l-.8 .4-2.1 .2M29.5 165.6l-.7 1.1-1.2 .6M29.5 165.6a1.19 1.19 0 0 0 1.9 .3l.3-.2M31.7 165.7l.3 1.5"/>
<path d="M32 167.2l-3.1 .3-1.3-.2M43.2 160.9a.99 .99 0 0 0 1.1 1h58.1a.99 .99 0 0 0 1-1M55.9 171.8a269.2 269.2 0 0 1 34.9 0v10.9a236.3 236.3 0 0 0-34.9 0zM73.3 160.4v.5M73.3 161.4v2.5M73.3 164.4v.5M73.3 165.4v2.5M73.3 168.4v.5M73.3 169.4v2.5M73.3 172.4v.5M73.3 173.4v2.5M73.3 176.4v.5"/>
<path d="M73.3 177.4v2.5M102.5 171.6l-.1 .3M105.1 164.4a281.1 281.1 0 0 0-73.4 1.3M105.1 165.9a278.9 278.9 0 0 0-73.1 1.3M111.5 166.8l8.9 1.3M111.5 165.2l8.2 1.3M115 173.4l-.1 .4M116.7 173.4v.3M118 171.3v.4M118.5 176.4l-9.9 18.7M119.7 166.5h.3M120 166.5l.4 1.6"/>
<path d="M120 166.5l.2 .1M120.4 168.1l1.4 .6M120.4 168.1l-6.4 10.9-7.2 13.8M120.4 168.1l1.3 .6M128.6 160.3l-5.4 8.3M128.6 160.3l.8 7.7M192.1 178.1l-.1 2M192.2 174.1l-.1 2M192.2 170.1v2M192.3 166.1v2M192.4 161.9l-.1 2.2M216.2 160.4v.5"/>
<path d="M216.2 161.4v2.5M216.2 164.4v.5M216.2 165.4v2.5M216.2 168.4v.5M216.2 169.4v2.5M216.2 172.4v.5M216.2 173.4v2.5M216.2 176.4v.5M216.2 177.4v2.5M240 161.9l.1 2.2M240.1 166.1v2M240.2 170.1v2"/>
<path d="M240.3 174.1v2M240.3 178.1l.1 2M303.8 160.3l5.5 8.3M303.8 160.3l-.8 7.8M312 168.1l6.4 10.9 7.2 13.8M312 168.1l-1.4 .6M312.4 166.5l-.4 1.6M312.4 166.5v.1a3.4 3.4 0 0 0-2.3 2.1M312.4 166.5l-.2 .1M312.7 166.5h-.3M313.9 176.4l8.1 15M314.4 171.3v.4"/>
<path d="M315.7 173.4v.3M317.4 173.4l.1 .4M321 166.8l-9 1.3M321 165.2l-8.3 1.3M327.3 165.9a278.9 278.9 0 0 1 73.1 1.3M327.3 164.4a281.1 281.1 0 0 1 73.4 1.3M329.9 171.6l.1 .3M341.6 171.8a269.2 269.2 0 0 1 34.9 0v10.9a236.3 236.3 0 0 0-34.9 0zM359.1 160.4v.5M359.1 161.4v2.5M359.1 164.4v.5M359.1 165.4v2.5"/>
<path d="M359.1 168.4v.5M359.1 169.4v2.5M359.1 172.4v.5M359.1 173.4v2.5M359.1 176.4v.5M359.1 177.4v2.5M400.4 167.2l3.1 .3 1.3-.2M400.7 165.7l-.3 1.5M402.9 165.6l.7 1.1 1.2 .6M402.9 165.6a1.19 1.19 0 0 1-1.9 .3l-.3-.2M35.6 190.2l2.5 4.9M36.3 185.8l3.6 7"/>
<path d="M36.3 185.8v.1M38.1 195.1v10.1l1.3 11.2M39.9 192.8h.1M39.9 192.8a89.6 89.6 0 0 0 .7 20.9h65.5M39.9 192.8l-1.4 .8-.4 1.5M39.9 192.8a91 91 0 0 0 .8 22.1 14.3 14.3 0 0 1 11.7 9.4l.8 1.6a6.2 6.2 0 0 0 6.1 3.4l5.3 .2 12.3 .1 10.9-.4a6.7 6.7 0 0 0 6.4-4.9l.7-1.2a13.5 13.5 0 0 1 11-8.2l.2-1.2M73.3 180.4v.5M73.3 181.4v2.5M73.3 184.4v.5M73.3 185.4v2.5M73.3 188.4v.5M73.3 189.4v2.5"/>
<path d="M73.3 192.4v.5M73.3 193.4v2.5M73.3 196.4v.5M73.3 197.4v2.5M106.8 192.8a89.8 89.8 0 0 1-.7 20.9M106.8 192.8a2.27 2.27 0 0 1 1.8 2.3M106.8 192.8a89.6 89.6 0 0 1-.7 20.9M108.6 195.1v10.1l-1.3 11.2M110.3 185.8l-3.5 7M110.3 185.8a234.1 234.1 0 0 0-74 0M110.3 185.8v.1M191.9 186.1v2.3l1.3-.1"/>
<path d="M192 182.1v2M197.2 188.3h-2M201.2 188.2h-2M205.2 188.1l-2 .1M209.2 188.1h-2M213.2 188.1h-2M215.2 188.1h2M216.2 180.4v.5M216.2 181.4v2.5M216.2 184.4v.5M216.2 185.4v2.5M216.2 188.4v.5"/>
<path d="M216.2 189.4v2.5M216.2 192.4v.5M216.2 193.4v2.5M216.2 196.4v.5M216.2 197.4v2.5M219.2 188.1h2M223.2 188.1h2M227.2 188.1l2 .1M231.2 188.2h2M235.2 188.3h2M240.4 182.1v2M240.5 186.1v2.3l-1.3-.1"/>
<path d="M321.4 190.2l2.4 4.9M322.1 185.8a234.1 234.1 0 0 1 74 0M322.1 185.8v.1M322.1 185.8l3.5 7M323.8 195.1v10.1l1.3 11.2M325.6 192.8a89.6 89.6 0 0 0 .7 20.9h65.5M325.6 192.8l-1.3 .8-.5 1.5M325.6 192.8h.1M325.6 192.8a91 91 0 0 0 .9 22.1 14.3 14.3 0 0 1 11.7 9.4l.8 1.6a6.2 6.2 0 0 0 6 3.4l5.4 .2 12.2 .1 10.9-.4a6.7 6.7 0 0 0 6.5-4.9l.6-1.2a13.5 13.5 0 0 1 11.1-8.2l.1-1.2M359.1 180.4v.5M359.1 181.4v2.5M359.1 184.4v.5"/>
<path d="M359.1 185.4v2.5M359.1 188.4v.5M359.1 189.4v2.5M359.1 192.4v.5M359.1 193.4v2.5M359.1 196.4v.5M359.1 197.4v2.5M392.5 192.8l.8 .3 .6 .5 .4 1.5M392.5 192.8a89.8 89.8 0 0 1-.7 20.9M394.3 195.1v10.1l-1.3 11.2M396.1 185.8v.1M396.1 185.8l-3.6 7"/>
<path d="M30.5 217.5a12 12 0 0 1 8.8 7.4 72.4 72.4 0 0 1 5.1 19.7l.7 3.6a30.6 30.6 0 0 0 5.2 13.7 19.2 19.2 0 0 0 13.3 5.4l9.7 .4M39.4 216.4l-4.5 .8-4.4 .3M39.4 216.4a11.9 11.9 0 0 1 11.2 7.8l.9 1.8a7.7 7.7 0 0 0 7.5 4.7l4.8 .3h9.5M40.5 212.9h65.7M73.3 200.4v.5M73.3 201.4v2.5M73.3 204.4v.5M73.3 205.4v2.5M73.3 208.4v.5M73.3 209.4v2.5M73.3 212.4v.5M73.3 213.4v2.5"/>
<path d="M73.3 216.4v.5M73.3 217.4v2.5M107.3 216.4l4.5 .8 4.3 .3M107.3 216.4a11.9 11.9 0 0 0-11.2 7.8l-.9 1.8a7.7 7.7 0 0 1-7.5 4.7l-4.9 .3h-9.5M116.1 217.5a12 12 0 0 0-8.8 7.4 72.4 72.4 0 0 0-5.1 19.7l-.6 3.6a30.6 30.6 0 0 1-5.2 13.7 19.2 19.2 0 0 1-13.3 5.4l-9.8 .4M116.2 217.5h.1M126.5 200.3l-.5 1.3a91.2 91.2 0 0 1-6.9 15.3l-.8 .4-2.2 .2M216.2 200.4v.5M216.2 201.4v2.5M216.2 204.4v.5M216.2 205.4v2.5M216.2 208.4v.5"/>
<path d="M216.2 209.4v2.5M216.2 212.4v.5M216.2 213.4v2.5M216.2 216.4v.5M216.2 217.4v2.5M305.9 200.3l.5 1.3a91.2 91.2 0 0 0 6.9 15.3l.8 .4 2.2 .2M316.3 217.5a12 12 0 0 1 8.8 7.4 72.4 72.4 0 0 1 5.1 19.7l.6 3.6a30.6 30.6 0 0 0 5.2 13.7 19.2 19.2 0 0 0 13.3 5.4l9.8 .4M325.1 216.4a11.9 11.9 0 0 1 11.2 7.8l1 1.8a7.7 7.7 0 0 0 7.4 4.7l4.9 .3h9.5M325.1 216.4l-4.5 .8-4.3 .3M326.2 212.9h65.7M359.1 200.4v.5M359.1 201.4v2.5"/>
<path d="M359.1 204.4v.5M359.1 205.4v2.5M359.1 208.4v.5M359.1 209.4v2.5M359.1 212.4v.5M359.1 213.4v2.5M359.1 216.4v.5M359.1 217.4v2.5M393 216.4l4.5 .8 4.4 .3M393 216.4a11.9 11.9 0 0 0-11.2 7.8l-.9 1.8a7.7 7.7 0 0 1-7.5 4.7l-4.8 .3h-9.5M401.9 217.5a12 12 0 0 0-8.8 7.4 72.4 72.4 0 0 0-5.1 19.7l-.7 3.6a30.6 30.6 0 0 1-5.2 13.7 19.2 19.2 0 0 1-13.3 5.4l-9.7 .4M73.3 231v36.7"/>
<path d="M73.3 220.4v.5M73.3 221.4v2.5M73.3 224.4v.5M73.3 225.4v2.5M73.3 228.4v.5M73.3 229.4v2.5M73.3 232.4v.5M73.3 233.4v2.5M73.3 236.4v.5M73.3 237.4v2.5M216.2 220.4v.5M216.2 221.4v2.5"/>
<path d="M216.2 224.4v.5M216.2 225.4v2.5M216.2 228.4v.5M216.2 229.4v2.5M216.2 232.4v.5M216.2 233.4v2.5M216.2 236.4v.5M216.2 237.4v2.5M359.1 231v36.7M359.1 220.4v.5M359.1 221.4v2.5M359.1 224.4v.5"/>
<path d="M359.1 225.4v2.5M359.1 228.4v.5M359.1 229.4v2.5M359.1 232.4v.5M359.1 233.4v2.5M359.1 236.4v.5M359.1 237.4v2.5M73.3 240.4v.5M73.3 241.4v2.5M73.3 244.4v.5M73.3 245.4v2.5M73.3 248.4v.5"/>
<path d="M73.3 249.4v2.5M73.3 252.4v.5M73.3 253.4v2.5M73.3 256.4v.5M73.3 257.4v2.5M216.2 240.4v.5M216.2 241.4v2.5M216.2 244.4v.5M216.2 245.4v2.5M216.2 248.4v.5M216.2 249.4v2.5M216.2 252.4v.5"/>
<path d="M216.2 253.4v2.5M216.2 256.4v.5M216.2 257.4v2.5M359.1 240.4v.5M359.1 241.4v2.5M359.1 244.4v.5M359.1 245.4v2.5M359.1 248.4v.5M359.1 249.4v2.5M359.1 252.4v.5M359.1 253.4v2.5M359.1 256.4v.5"/>
<path d="M359.1 257.4v2.5M73.3 260.4v.5M73.3 261.4v2.5M73.3 264.4v.5M73.3 265.4v2.5M73.3 268.4v.5M73.3 269.4v2.5M73.3 272.4v.5M73.3 273.4v2.2M216.2 260.4v.5M216.2 261.4v2.5M216.2 264.4v.5"/>
<path d="M216.2 265.4v2.5M216.2 268.4v.5M216.2 269.4v2.5M216.2 272.4v.5M216.2 273.4v2.2M359.1 260.4v.5M359.1 261.4v2.5M359.1 264.4v.5M359.1 265.4v2.5M359.1 268.4v.5M359.1 269.4v2.5M359.1 272.4v.5"/>
<path d="M359.1 273.4v2.2"/>
</g>
<g fill="#696969">
<path d="M15.8 24.7l2.4-.6v1.2z"/>
<path d="M32.5 24.1l2.3 .6-2.3 .6z"/>
</g>
<path d="M15.8 22.3v4.8M15.8 24.7h6.2M28.8 24.7h6M34.8 22.3v4.8" fill="none" stroke="#696969" stroke-width=".31"/>
<g fill="#696969">
<path d="M15.8 28.9l2.4-.6v1.2z"/>
<path d="M242 28.3l2.4 .6-2.4 .6z"/>
</g>
<path d="M15.8 22.3v9M15.8 28.9h109.2M135.3 28.9h109.1M244.4 22.3v9" fill="none" stroke="#696969" stroke-width=".31"/>
<path d="M229 240.1h97.9v27.9h-97.9zM252.2 249.1h37.2M290.5 249.1h22.3M313.9 249.1h7.9M322.9 249.1h2.6" fill="none" stroke="#0000bf" stroke-width=".31"/>
<path d="M99 69.5h4.7M101.8 69.5v23M322.3 69.5h11.2M330.7 69.5v23M101.8 95v2.2M330.7 95v2.2M101.8 102.7v23M330.7 102.7v23M99 125.7h6.1M327.5 125.7h6" fill="none" stroke="#000" stroke-width=".31"/>
<path d="M101.8 69.5l.7 2.8h-1.4zM330.7 69.5l.7 2.8h-1.4zM101.1 122.9h1.4l-.7 2.8zM330 122.9h1.4l-.7 2.8z" fill="#000"/>
<g font-size="3.9" fill="#7f0000">
<text x="121.7" y="51.7">*CENTER PORTION CANOPY FRAMING</text>
<text x="121.7" y="56.2">IS LEVEL FORE-AFT AND ATHWARTSHIP*</text>
</g>
<g font-size="3.9">
<text x="216.2" y="61.9">140&quot;</text>
<text x="202" y="67.8">122</text>
<text x="211.9" y="67.8">&quot;</text>
<text x="125" y="82.3">19 &quot;</text>
<text x="194.9" y="82.3">84</text>
<text x="202.6" y="82.3">&quot;</text>
<text x="289.4" y="82.3">28 &quot;</text>
<text x="216.2" y="88.2">132&quot;</text>
<text x="341.3" y="90.6" transform="rotate(-90 341.3 90.6)">&quot;</text>
<text x="103.2" y="101.5" transform="rotate(-90 103.2 101.5)">35 &quot;</text>
<text x="289.6" y="101" transform="rotate(45 289.6 101)">90.0°</text>
<text x="332.1" y="101.5" transform="rotate(-90 332.1 101.5)">35 &quot;</text>
<text x="341.3" y="98.3" transform="rotate(-90 341.3 98.3)">98</text>
<text x="134.3" y="105" transform="rotate(-45 134.3 105)">90.0°</text>
<text x="336.4" y="107.6" transform="rotate(-90 336.4 107.6)">&quot;</text>
<text x="97.8" y="109" transform="rotate(-90 97.8 109)">&quot;</text>
<text x="97.8" y="116.8" transform="rotate(-90 97.8 116.8)">64</text>
<text x="122.5" y="114.8" transform="rotate(-90 122.5 114.8)">&quot;</text>
<text x="309.8" y="117.8" transform="rotate(-90 309.8 117.8)">&quot;</text>
<text x="336.4" y="115.3" transform="rotate(-90 336.4 115.3)">64</text>
<text x="122.5" y="122.5" transform="rotate(-90 122.5 122.5)">60</text>
<text x="309.8" y="125.5" transform="rotate(-90 309.8 125.5)">60</text>
</g>
<g font-size="3.9" fill="#696969">
<text x="80" y="69.5">LEVEL</text>
<text x="340.3" y="69.5">LEVEL</text>
</g>
<g font-size="3.9" fill="#0000bf">
<text x="298.4" y="244.3">SOLANDER 38</text>
<text x="252.2" y="248.8">SUPERSTRUCTURE ADDENDUM REV E</text>
<text x="131.1" y="253.7">*DIMENSIONS TO FACES/EDGES OF</text>
<text x="230.2" y="253.2">CENTER PORTION FRAMING - VIEW LOOKING FWD</text>
<text x="289.6" y="257.7">3/4&quot;=1'-0&quot; / 11&quot; X 17&quot;</text>
<text x="131.1" y="258.2">4&quot;X4&quot; TUBES AND CTRS OF SMALLER</text>
<text x="131.1" y="262.6">FRAMING UNLESS OTHERWISE NOTED*</text>
<text x="304.1" y="262.1">HJN 4/24/25</text>
<text x="298.7" y="266.5">SHEET 6 OF 9</text>
</g>
<g font-size="3.3" fill="#696969">
<text x="22.9" y="25.9">12&quot;</text>
<text x="125.9" y="30.1">12'-0&quot;</text>
</g>
<g font-size="2.7">
<text x="208.8" y="66">13</text>
<text x="208.8" y="68.8">16</text>
<text x="129.6" y="83.3">8</text>
<text x="129.6" y="80.4">3</text>
<text x="199.4" y="83.3">16</text>
<text x="200.1" y="80.4">7</text>
<text x="294" y="83.3">8</text>
<text x="294.3" y="80.4">1</text>
<text x="339.5" y="93.1" transform="rotate(-90 339.5 93.1)">9</text>
<text x="342.4" y="93.7" transform="rotate(-90 342.4 93.7)">16</text>
<text x="101.3" y="96.9" transform="rotate(-90 101.3 96.9)">3</text>
<text x="104.2" y="96.9" transform="rotate(-90 104.2 96.9)">8</text>
<text x="330.3" y="96.9" transform="rotate(-90 330.3 96.9)">3</text>
<text x="333.1" y="96.9" transform="rotate(-90 333.1 96.9)">8</text>
<text x="96" y="111.6" transform="rotate(-90 96 111.6)">9</text>
<text x="98.8" y="112.2" transform="rotate(-90 98.8 112.2)">16</text>
<text x="334.6" y="110.1" transform="rotate(-90 334.6 110.1)">9</text>
<text x="337.5" y="110.7" transform="rotate(-90 337.5 110.7)">16</text>
<text x="120.7" y="117.3" transform="rotate(-90 120.7 117.3)">9</text>
<text x="123.5" y="117.9" transform="rotate(-90 123.5 117.9)">16</text>
<text x="307.9" y="120.3" transform="rotate(-90 307.9 120.3)">9</text>
<text x="310.8" y="121" transform="rotate(-90 310.8 121)">16</text>
</g>
</svg>
